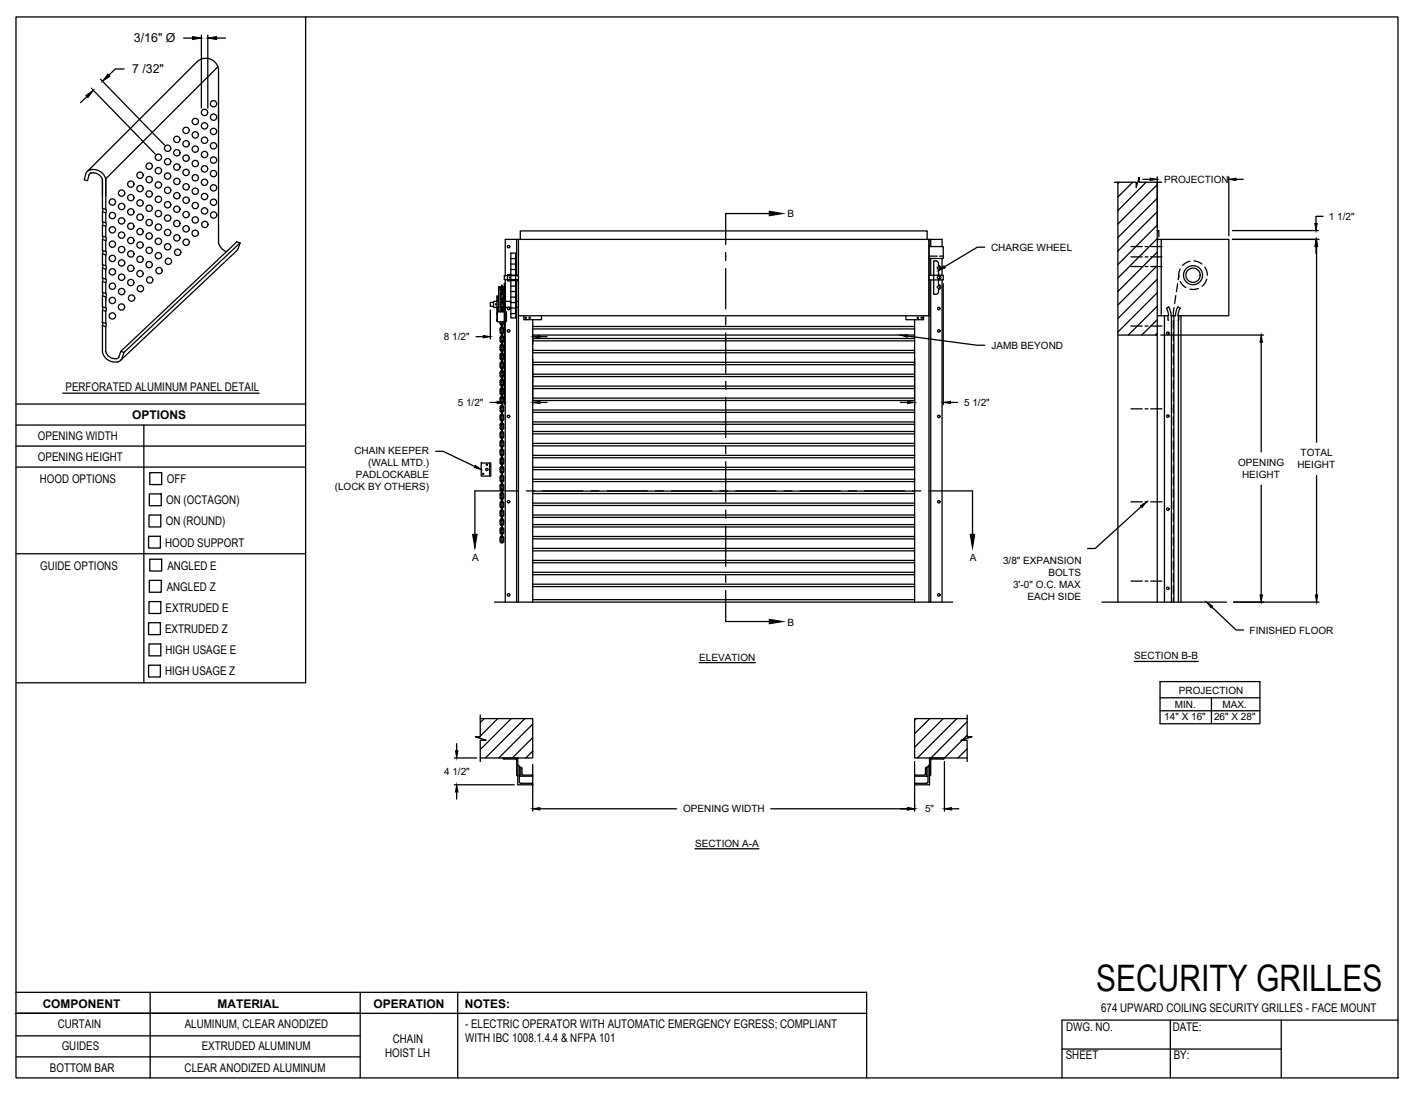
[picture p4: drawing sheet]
<svg xmlns="http://www.w3.org/2000/svg" width="279mm" height="216mm" viewBox="0 0 279 216" stroke-linecap="round" stroke-linejoin="round" font-family="sans-serif">
<!-- layer: CHAIN HOIST LH -->
<g fill="none" stroke="#000" stroke-width=".25">
<path d="M219.9 36h4.3v1l.6-2v1h4.4M220.6 36v82.8M220.8 36l-.2 .2M223.5 36l-2.9 2.9M226.1 36l-5.5 5.6M228.3 39.1l-7.7 7.8M228.3 36v82.8M228.3 36.4l-7.7 7.8M97.4 59.7h-.6v.8h.6M98.1 59.5h-.7v1.2h.7M98.4 59.6l-.3-.2v-1v5v-2.7M98.7 57.1l.2 .3"/>
<path d="M98.7 58.8l.2 .4M98.7 58.4h.2v.6M98.7 57h.2M98.8 57.1l.1 .2M98.9 56.9v.2M98.9 56.5l-.2 .3M98.9 59.5l-.2 .3M98.9 57.8l-.2 .3M98.9 56.7l-.1 .1M98.9 59.7v.4h-.2h.2v.6M98.9 58v.4h-.2M99 58h.1"/>
<path d="M99 59.3h.1h-.1M99 57.6h.1l-.1-.5v.9M99 57.6h.1v.4M99 56.3h.1l-.1 .6zM99 58.8l.1 .1-.1 .9zM99.1 56.7l.1 .1M99.1 59.7l.1 .1M99.1 58l.1 .1M99.1 56.5l.3 .3M99.1 59.5l.3 .3M99.1 57.8l.3 .3M99.2 57.1l-.1 .2"/>
<path d="M99.2 58.8l-.1 .2M99.2 56.9v.2M99.2 58.1v.7M99.2 59.8v.7M99.4 57.1l-.3 .3M99.4 58.8l-.3 .4M99.7 55.2v63.6M99.7 59.5h1.1M100.7 54.8h.1M100.8 54.2h-.7v1.2h.7M100.8 50h.9v12.7h-.9zM100.8 55.4h.9"/>
<path d="M100.8 54.3h.9M100.8 59.7h.9M100.8 58.6h.9M100.8 57.5h.9M100.8 56.5h.9M100.8 53.2h.9M100.8 52.1h.9M100.8 51h.9M101.7 54.2h.6M101.7 55.4h.6M101.7 59.5h.6M101.9 47.2v7.2"/>
<path d="M101.9 55.2v63.6M102.3 47.2v71.6M102.3 54.4h-2.8v.8h2.8M102.7 47.2v-1.6h80.2v1.6M183.3 54.3h2.8v.9h-2.8M183.3 48.7h2.8v2.3h-2.8M183.3 47.2v71.6M183.3 50.5h1.6M183.6 47.2v1.5M183.6 51v3.3M183.6 55.2v63.6M185.2 52.4a.48 .48 0 0 1 .5 .5 .48 .48 0 0 1-.5 .5v.9a.48 .48 0 0 1 .5 .5 .48 .48 0 0 1-.5 .4v1a.48 .48 0 0 1 .5 .4 .48 .48 0 0 1-.5 .5l-.1 .7-.2 .2-.7 .1v-6.6h.5l.4 .2 .1 .7"/>
<path d="M185.4 50.5h.7M185.9 48.7v-1.5h-86.2v7.2M185.9 51v3.3M185.9 55.2v63.6M223.2 48.7h2.2M223.2 50.7h2.2M223.2 52.6h2.2M226 48.7h.5M226 50.7h.5M226 52.6h.5M227.1 48.7h2.2M227.1 50.7h2.2"/>
<path d="M227.1 52.6h2.2M228.3 41.8l-7.7 7.8M228.3 44.4l-7.7 7.8M228.3 47.2h14.2v15.1h-10l.1-.8 .3-.7M228.3 45.5h.4v1.3M228.3 47.1l-7.7 7.8M228.3 49.8l-7.7 7.7M228.3 52.4l-7.7 7.8M228.3 55.1l-7.7 7.8M228.3 57.8l-7.7 7.7M229.1 47.2v15.1M232 58.3l-.2 1.6"/>
<path d="M232.4 56l-.3 1.6M232.6 54.3l-.1 .9M232.9 53.1l-.3 1v.6M232.9 55.5l.5 .8 .6 .4M234.8 51.6l-.7 .2-.8 .6M235.6 51.5l.9 .2 .7 .4M236.5 56.9l-1 .2h-.7M237.7 52.7l.4 .7 .1 .9M238.1 55.1l-.2 .6-.7 .8M97.9 60.1h.1M98.1 63v.3M98.1 61.8v.2"/>
<path d="M98.1 63.4l.2 .1M98.1 61.5h1.8v1.9M98.3 63.5h1.5M98.4 60.6l-.3 .1M98.4 61.5v-4.9h.3v4.9M98.7 79.3l.2 .3M98.7 77.6l.2 .3M98.7 75.9l.2 .3M98.7 74.2l.2 .3M98.7 70.7l.2 .3M98.7 72.4l.2 .4M98.7 65.5l.2 .4"/>
<path d="M98.7 63.8l.2 .4M98.7 67.3l.2 .3M98.7 69l.2 .3M98.7 60.5l.2 .4M98.7 76.9v.7M98.7 78.9h.2v.6M98.7 75.2v.7M98.7 70v.7M98.7 68.3v.7M98.7 65.2h.2v.5M98.7 63.5v.3M98.7 64.9v.7"/>
<path d="M98.7 66.6v.7M98.7 71.7v.7M98.7 73.5v.7M98.7 78.6v.7M98.8 74.2l.1 .1M98.8 70.7l.1 .2M98.9 78.6v.3h-.2M98.9 63.5v.5M98.9 68.3v.3h-.2h.2v.6M98.9 76.5l-.2 .4M98.9 78.3l-.2 .3M98.9 80l-.2 .3"/>
<path d="M98.9 74.8l-.2 .4M98.9 73.1l-.2 .4M98.9 71.4l-.2 .3M98.9 69.7l-.2 .3M98.9 64.5l-.2 .3M98.9 66.2l-.2 .4M98.9 68l-.2 .3M98.9 61.2l-.2 .3M98.9 76.7v.5h-.2h.2v.5M98.9 78.4l-.1 .2M98.9 73.3v.4h-.2h.2v.5M98.9 75v.5h-.2h.2v.5"/>
<path d="M98.9 71.6v.4h-.2h.2v.6M98.9 69.8v.5h-.2h.2v.4M98.9 64.7v.4h-.2M98.9 66.4v.4h-.2l.2 .1v.5M98.9 68.1l-.1 .2M98.9 61.4v.1M99 79.4h.1M99 73.4h.1M99 69.1h.1M99 65.6h.1M99 61.5v-1l.1 1M99 79.4v.9l.1-.5h-.1h.1v-.4"/>
<path d="M99 72.9h.1l-.1-.5v1M99 72.9h.1v.5M99 71.2h.1h-.1M99 69.1v.9l.1-.5h-.1M99 65.6v1l.1-.5h-.1l.1-.1v-.4M99 75.9l.1 .1v.3l-.1 .1h.1l-.1 .5zM99 77.6l.1 .1-.1 .9zM99 74.2h.1l-.1 1zM99 70.7l.1 .1-.1 .9zM99 63.9h.1l-.1 1zM99 67.3l.1 .1v.4h-.1h.1l-.1 .5zM99.1 76.7l.1 .2"/>
<path d="M99.1 78.4l.1 .2M99.1 73.3l.1 .2M99.1 75l.1 .2M99.1 71.6l.1 .1M99.1 69.8l.1 .2M99.1 64.7l.1 .1M99.1 68.1l.1 .2M99.1 66.4l.1 .2M99.1 61.4l.1 .1M99.1 76.5l.3 .4-.1 .8-.2 .2M99.1 78.3l.3 .3M99.1 80l.2 .2 .1 .8-.3 .4"/>
<path d="M99.1 73.1l.2 .2 .1 .9M99.1 74.8l.3 .4-.1 .8-.2 .2M99.1 71.4l.2 .2 .1 .8-.3 .4M99.1 69.7l.2 .2 .1 .8M99.1 64.5l.3 .4-.1 .8-.2 .2M99.1 68l.3 .3M99.1 66.2l.2 .2 .1 .9-.3 .3M99.1 61.2l.3 .3v-4.9h.3v4.9M99.1 69.1v.4h-.1M99.2 77.6l-.1 .1M99.2 79.3l-.1 .2M99.2 74.2l-.1 .1"/>
<path d="M99.2 75.9l-.1 .1M99.2 72.4l-.1 .2M99.2 70.7l-.1 .2M99.2 63.8l-.1 .2M99.2 65.5l-.1 .2M99.2 69l-.1 .2M99.2 67.3l-.1 .1M99.2 60.5l-.1 .2M99.2 63.5v.3M99.2 64.9v.7M99.2 66.6v.7M99.2 68.3v.7"/>
<path d="M99.2 70v.7M99.2 71.7v.7M99.2 73.5v.7M99.2 75.2v.7M99.2 76.9v.7M99.2 78.6v.7M99.4 74.2l-.3 .3M99.4 70.7l-.3 .3M99.4 60.5l-.3 .4M99.4 78.6l-.1 .9-.2 .1M99.4 63.5l-.1 .5-.2 .2M99.4 68.3l-.1 .8-.2 .2"/>
<path d="M99.7 60.7h1.1M99.9 63.4l-.1 .1M100.8 61.9h.9M100.8 60.8h.9M101.7 60.7h.6M102.3 62.3h81M103.4 62.3v.8h3.4v-.8M105.1 63.1v55.7M105.1 66.1h75.4M105.1 76.2h75.4M105.1 76.7h75.4M105.1 73.9h75.4"/>
<path d="M105.1 74.3h75.4M105.1 71.5h75.4M105.1 72h75.4M105.1 69.2h75.4M105.1 69.6h75.4M105.1 66.8h75.4M105.1 67.3h75.4M105.1 78.6h75.4M105.1 79h75.4M105.1 64.4h75.4M105.1 64.9h75.4M178.8 62.3v.8h3.4v-.8"/>
<path d="M180.5 63.1v55.7M220.6 66.1h7.7M223.2 64.3h2.2M226 64.3h.5M227.1 64.3h2.2M228.3 60.4l-5.7 5.7M228.3 63.1l-3 3M228.3 65.7l-.3 .4M229.8 62.3v56.5M230.5 62.3v.9h.1M231.1 62.3v56.5M231.5 63.2v1.6"/>
<path d="M231.5 65.6v1.6M231.5 68v1.6M231.5 70.4v1.5M231.5 72.7v1.6M231.5 75.1v1.6M231.5 77.5v1.6M231.5 79.9v1.6M231.6 62.3v56.5M231.6 60.7l-.1 1.7M232.5 62.3v56.5M232.6 62.3v.9h-.1M232.9 60.8l-.5-.2-.4 1-.1 .7h-.8l-.1-.7-.4-1-.4 .2 .3 .7 .1 .8h-2.3"/>
<path d="M233 62.3v56.5M95 91.4h1.8v2.6h-1.8zM96.6 91.4v2.6M98.7 84.5l.2 .3M98.7 86.2l.2 .3M98.7 87.9l.2 .4M98.7 93.1l.2 .3M98.7 89.6l.2 .4M98.7 91.3l.2 .4M98.7 81l.2 .4M98.7 82.8l.2 .3M98.7 96.5l.2 .3"/>
<path d="M98.7 98.2l.2 .4M98.7 94.8l.2 .3M98.7 99.9l.2 .4M98.7 83.8v.7M98.7 87.5h.2v.6M98.7 92.7h.2v.4M98.7 89.2h.2v.6M98.7 90.7v.7M98.7 97.5v.7M98.7 80.3v.7M98.7 82.1v.7M98.7 85.5v.7"/>
<path d="M98.7 87.2v.7M98.7 88.9v.7M98.7 92.4v.7M98.7 94.1v.7M98.7 95.8v.7M98.7 99.3v.6M98.8 84.5l.1 .1M98.8 93.1l.1 .1M98.8 96.5l.1 .2M98.9 92.4v.2h-.2M98.9 82.1v.2h-.2h.2v.6M98.9 83.4l-.2 .4"/>
<path d="M98.9 85.1l-.2 .4M98.9 86.9l-.2 .3M98.9 93.8l-.2 .3M98.9 92l-.2 .4M98.9 90.3l-.2 .3M98.9 88.6l-.2 .3M98.9 81.7l-.2 .4M98.9 95.5l-.2 .3M98.9 97.2l-.2 .3M98.9 98.9l-.2 .3M98.9 83.6v.5h-.2h.2v.4M98.9 85.3v.5h-.2h.2v.5"/>
<path d="M98.9 87.1v.4h-.2M98.9 93.9v.5h-.2h.2v.6M98.9 92.2l-.1 .2M98.9 90.5v.4h-.2h.2v.6M98.9 88.8v.4h-.2M98.9 80.2v.4h-.2h.2v.6M98.9 81.9l-.1 .2M98.9 95.7v.4h-.2h.2v.4M98.9 97.4v.4h-.2h.2v.6M98.9 99.1v.4h-.2h.2v.6M99 87.1h.1M99 91.4h.1"/>
<path d="M99 83.7h.1M99 97.4h.1M99 86.7h.1l-.1-.5v.9M99 91.4v1l.1-.6h-.1h.1v-.4M99 83.2h.1l-.1-.4v.9M99 81.5h.1l-.1-.5v1l.1-.5h-.1M99 95.3h.1l-.1 .5zM99 98.7h.1h-.1M99 97h.1v.5M99 97h.1l-.1-.5v1M99 83.2h.1v.5M99 86.7h.1v.4"/>
<path d="M99 84.5l.1 .1v.4h-.1h.1l-.1 .5zM99 87.9l.1 .1-.1 .9zM99 93.1h.1l-.1 1zM99 89.7h.1v.4h-.1h.1l-.1 .5zM99 98.3h.1l-.1 .9zM99 94.8l.1 .1v.4h-.1zM99 100h.1v.4l-.1 .1h.1l-.1 .5zM99.1 83.6l.1 .2M99.1 87.1l.1 .1M99.1 85.3l.1 .2M99.1 92.2l.1 .2M99.1 93.9l.1 .2"/>
<path d="M99.1 90.5l.1 .1M99.1 88.8l.1 .1M99.1 81.9l.1 .2M99.1 80.2l.1 .1M99.1 95.7l.1 .1M99.1 99.1l.1 .1M99.1 97.4l.1 .1M99.1 93.8l.3 .3-.1 .8-.2 .2M99.1 83.4l.2 .2 .1 .9M99.1 86.9l.2 .2 .1 .8-.3 .4M99.1 85.1l.2 .2 .1 .9-.3 .3M99.1 92l.3 .4"/>
<path d="M99.1 90.3l.2 .2 .1 .9-.3 .3M99.1 88.6l.2 .2 .1 .8-.3 .4M99.1 81.7l.3 .4M99.1 95.5l.2 .2 .1 .8M99.1 98.9l.2 .2 .1 .8-.3 .4M99.1 97.2l.2 .2 .1 .8-.3 .4M99.2 94.8l-.1 .2M99.2 84.5l-.1 .1M99.2 87.9l-.1 .2M99.2 86.2l-.1 .1M99.2 93.1l-.1 .1M99.2 91.3l-.1 .2"/>
<path d="M99.2 89.6l-.1 .2M99.2 82.8l-.1 .1M99.2 81l-.1 .2M99.2 96.5l-.1 .2M99.2 98.2l-.1 .2M99.2 99.9l-.1 .2M99.2 80.3v.7M99.2 82.1v.7M99.2 83.8v.7M99.2 85.5v.7M99.2 87.2v.7M99.2 88.9v.7"/>
<path d="M99.2 90.7v.7M99.2 92.4v.7M99.2 94.1v.7M99.2 95.8v.7M99.2 97.5v.7M99.2 99.3v.6M99.4 84.5l-.3 .3M99.4 93.1l-.3 .3M99.4 96.5l-.3 .3M99.4 82.1l-.1 .8-.2 .2M99.4 92.4v.7M105.1 83.3h75.4"/>
<path d="M105.1 83.7h75.4M105.1 80.9h75.4M105.1 81.4h75.4M105.1 89.9h75.4M105.1 90.3h75.4M105.1 87.5h75.4M105.1 88h75.4M105.1 85.2h75.4M105.1 85.6h75.4M105.1 94.6h75.4M105.1 95h75.4M105.1 92.2h75.4"/>
<path d="M105.1 92.7h75.4M105.1 99.3h75.4M105.1 99.8h75.4M105.1 96.9h75.4M105.1 97.4h75.4M223.2 80.7h2.2M223.2 99h2.2M226 80.7h.5M226 99h.5M227.1 80.7h2.2M227.1 99h2.2M231.5 82.3v1.6"/>
<path d="M231.5 84.6v1.6M231.5 87v1.6M231.5 89.4v1.6M231.5 91.8v1.6M231.5 94.2v1.6M231.5 96.6v1.5M231.5 98.9v1.6M97.6 118.8h90.4M98.7 101.7l.2 .3M98.7 106.8a.35 .35 0 0 0 .3 .4 .35 .35 0 0 0 .4-.4M98.7 105.1l.2 .3M98.7 103.4l.2 .3"/>
<path d="M98.7 101.3h.2v.5M98.7 103h.2v.5M98.7 104.4v.7M98.7 101v.7M98.7 102.7v.7M98.7 106.1v.7M98.8 106.8l.2 .2 .2-.2M98.9 104.4v.3h-.2h.2v.6M98.9 105.8l-.2 .3M98.9 104.1l-.2 .3M98.9 102.4l-.2 .3M98.9 100.6l-.2 .4"/>
<path d="M98.9 106v.4h-.2h.2v.4M98.9 104.2l-.1 .2M98.9 102.5v.5h-.2M98.9 100.8v.4h-.2M99 101.7h.1M99 105.2h.1M99 105.2v.9l.1-.5h-.1h.1v-.4M99 101.7v.5h.1h-.1v.5l.1-1M99 103.4l.1 .1v.4h-.1h.1l-.1 .5zM99.1 104.2l.1 .2M99.1 106l.1 .1M99.1 102.5l.1 .2"/>
<path d="M99.1 100.8l.1 .2M99.1 104.1l.3 .3M99.1 105.8l.2 .2 .1 .8M99.1 102.4l.2 .1 .1 .9-.3 .3M99.1 100.6l.2 .2 .1 .9-.3 .3M99.2 105.1l-.1 .2M99.2 103.4l-.1 .1M99.2 101.7l-.1 .1M99.2 101v.7M99.2 102.7v.7M99.2 104.4v.7M99.2 106.1v.7"/>
<path d="M99.4 104.4l-.1 .9-.2 .1M105.1 118.3h75.4M105.1 101.6h75.4M105.1 102.1h75.4M105.1 108.2h75.4M105.1 108.7h75.4M105.1 105.9h75.4M105.1 106.3h75.4M105.1 103.5h75.4M105.1 104h75.4M105.1 112.9h75.4M105.1 113.4h75.4"/>
<path d="M105.1 110.6h75.4M105.1 111.1h75.4M105.1 115.3h75.4M105.1 115.8h75.4M217.4 118.8h24.6M223.2 114.7h2.2M226 114.7h.5M227.1 114.7h2.2M231.5 101.3v1.6M231.5 103.7v1.6M231.5 106.1v1.6M231.5 108.5v1.5"/>
<path d="M231.5 110.8v1.6M231.5 113.2v1.6M231.5 115.6v1.6M231.5 118v.8M94.6 145.4l-.2 .2M94.8 141.8h10.3v7.8h-10.3M94.8 141.1v4.3h-1l2.1 .7h-1.1v4.2M95.5 141.8l-.7 .8M98.2 141.8l-3.4 3.5M100.9 141.8l-6.1 6.1M102.2 151l.2 .3M102.2 153.1l-.3-.2v-3l-2.4-.1-.3-.2h3v5.3h2.9"/>
<path d="M102.2 153.1h.1M102.5 151.3v3.1l.3 .2h2l.3 .3M102.5 151.4h.3v1.8M102.8 151.4l.2 .2v1.3l1.9 .1M103.5 141.8l-7.7 7.8M104.9 153l.2 .2h-2.6M105.1 142.9l-6.7 6.7M105.1 145.6l-4 4M105.1 148.2l-1.3 1.4M180.8 141.8l-.3 .3M182.8 151.4l-.2 .2-.1 1.3-1.8 .1-.2 .2h2.6M183.1 151.3v3.1l-.3 .2h-2l-.3 .3"/>
<path d="M183.1 151.4h-.3v1.8M183.4 151l-.3 .3M183.4 153.1h.1M183.5 141.8l-3 3M183.6 152.9l-.2 .2M183.6 150v2.9M186.1 141.8l-5.6 5.7M186.4 149.6h-3v5.3h-2.9M186.4 149.6l-.3 .2h-2.3l-.2 .2M188.8 141.8l-7.8 7.8M189.8 146.1l-3.4 3.5M190.8 141.8h-10.3v7.8h10.3"/>
<path d="M190.8 141.1v4.3h1l-2.1 .7h1.1v4.2M190.8 142.4l-7.1 7.2M190.8 145.1l-.9 .9M190.8 147.8l-1.8 1.8"/>
<circle cx="100.3" cy="48.7" r=".24"/>
<circle cx="100.6" cy="54.8" r=".1"/>
<circle cx="185.2" cy="54.8" r=".24"/>
<circle cx="185.2" cy="52.9" r=".24"/>
<circle cx="185.2" cy="56.7" r=".24"/>
<circle cx="235.4" cy="54.3" r="1.41"/>
<circle cx="235.4" cy="54.3" r="1.88"/>
<circle cx="97.9" cy="60.1" r=".1"/>
<circle cx="100.3" cy="65.3" r=".24"/>
<circle cx="100.3" cy="60.9" r=".24"/>
<circle cx="103.7" cy="62.7" r=".12"/>
<circle cx="104.5" cy="62.7" r=".12"/>
<circle cx="181.1" cy="62.7" r=".12"/>
<circle cx="181.9" cy="62.7" r=".12"/>
<circle cx="185.2" cy="60.9" r=".24"/>
<circle cx="185.2" cy="65.3" r=".24"/>
<circle cx="230.4" cy="65.8" r=".24"/>
<circle cx="95.3" cy="93.5" r=".12"/>
<circle cx="96.1" cy="91.7" r=".12"/>
<circle cx="96.1" cy="92.7" r=".22"/>
<circle cx="100.3" cy="99" r=".24"/>
<circle cx="100.3" cy="82.2" r=".24"/>
<circle cx="185.2" cy="82.2" r=".24"/>
<circle cx="185.2" cy="99" r=".24"/>
<circle cx="230.4" cy="82.1" r=".24"/>
<circle cx="100.3" cy="117.4" r=".24"/>
<circle cx="185.2" cy="117.4" r=".24"/>
<circle cx="230.4" cy="100.5" r=".24"/>
<circle cx="230.4" cy="116.1" r=".24"/>
</g>
<!-- layer: ANNOTATIONS -->
<g fill="none" stroke="#000" stroke-width=".25">
<path d="M17.2 19.1l-1.3 1.2M18 17.4l12.6 13M19.8 15.6l12.7 13M24.5 13.6h-1.7l-1.3 1.2M36.2 7.5h1.8M39.7 6.9v14.4M41 6.9v14.4M42.7 7.5h1.8M225.5 35.4h1.4M228.3 34.9v9.9M242.5 34.9v11.6M243.9 35.4h1.4"/>
<path d="M99.5 55.9v24M186.1 56v23.9M194.3 48.8h-1.5l-6.4 3.8M243.2 47.2h17.1M243.2 45.5h16.9M259.7 48.7v1.4M259.8 48.7v38.6M261.1 42.7h-1.4v1.4M93.9 66.4h1.5M96.7 79.4h1.4M96.8 61.2v5.7M105.1 66v2"/>
<path d="M105.1 70.9v9M106.5 66.4h1.5M106.5 79.4h1.5M177.7 79.4h1.3M179 66.3l13.8 1.8h1.5M180.5 70.9v9M187.5 79.4h1.5M229 66.1h20.3M248.9 67.5v21.7M86 89.1h1.4l6.3 3M225.2 100l-9.1 8.2h-1.5M248.9 95.8v21.6"/>
<path d="M259.8 93.9v23.5M239.1 119.8l4.8 4.5h1.5M243.4 118.8h16.9M138 130.8h11M223.8 130.5h12.6M228.9 134.5h19.7v8.3h-19.7zM228.9 137.7h19.7M239 137.7v5.1M89.6 149.6h4.5M89.6 154.9h11.9M90.1 146.8v1.4M90.1 156.3v1.4"/>
<path d="M105.1 150.9v9.2M106.5 159.6h27M152.1 159.6h26.9M180.5 150.3v9.8M186.4 150.3v9.8M187.8 159.6h1.4M228.9 140.3h19.7M137.1 167.5h12.7"/>
</g>
<g fill="#000" stroke="#000" stroke-width=".2">
<path d="M17 18.8l1.4-1-1 1.4zM21.3 14.6l.4 .4-1.5 1zM38 7.2l1.7 .3-1.7 .3zM41 7.5l1.7-.3v.6zM226.9 35.2l1.4 .2-1.4 .2zM242.5 35.4l1.4-.2v.4zM185.2 53.4l1.1-.9 .2 .4zM259.7 47.2l.2 1.5h-.5zM259.4 44.1h.5l-.2 1.4zM259.8 47.2l.2 1.5h-.5zM95.4 66.2l1.4 .2-1.4 .3zM98.1 79.2l1.4 .2-1.4 .3z"/>
<path d="M105.1 66.4l1.4-.2v.5zM105.1 79.4l1.4-.2v.5zM177.7 66.1h1.4l-.1 .4zM179 79.2l1.5 .2-1.5 .3zM186.1 79.4l1.4-.2v.5zM248.9 66.1l.2 1.4h-.5zM93.8 91.8l1.2 .9-1.4-.4zM225 99.8l1.2-.8-.9 1.2zM238.1 118.8l1.2 .8-.3 .4zM248.6 117.4h.5l-.2 1.4zM259.5 117.4h.5l-.2 1.4zM89.9 148.2h.5l-.3 1.4z"/>
<path d="M90.1 154.9l.3 1.4h-.5zM105.1 159.6l1.4-.2v.5zM179 159.4l1.5 .2-1.5 .3zM186.4 159.6l1.4-.2v.5z"/>
</g>
<!-- layer: CHAIN HOIST LH -->
<path d="M105.1 68.9h.1" fill="none" stroke="#000" stroke-width=".2"/>
<!-- layer: SECTION CUTS -->
<g fill="none" stroke="#000" stroke-width=".25">
<path d="M143.2 49.8v1.6M143.2 53v8M151.8 42.1h-8.6v6.2M143.2 62.5v1.6M143.2 65.7v8M143.2 75.2v1.6M143.2 78.4v8M102.3 96.9h-8.6v8.6M103.9 96.9h1.6M107.1 96.9h7.9M116.6 96.9h1.6M119.8 96.9h7.9"/>
<path d="M129.3 96.9h1.6M132.5 96.9h7.9M142 96.9h1.6M143.2 87.9v1.6M143.2 91.1v8M145.2 96.9h7.9M154.7 96.9h1.6M157.9 96.9h7.9M167.4 96.9h1.6M170.6 96.9h7.9M180.1 96.9h1.6M183.3 96.9h8.6v8.6"/>
<path d="M143.2 100.6v1.6M143.2 103.8v8M143.2 113.3v1.6M143.2 116.5v6.2h8.6"/>
</g>
<path d="M151.8 41.7l2.7 .4-2.7 .5zM93.2 105.5h.9l-.4 2.7zM191.4 105.5h.9l-.4 2.7zM151.8 122.2l2.7 .5-2.7 .4z" fill="#000" stroke="#000" stroke-width=".2"/>
<!-- layer: DETAILS -->
<g fill="none" stroke="#000" stroke-width=".25">
<path d="M38.9 12.2a2.53 2.53 0 0 1 4.2 1.3v10.5M38.9 12.2l-21.6 21.6M43 13.2l-22.1 22.1M16.9 34.4l-.3 1.1 .7 .2 .2-1.1M17.7 33.5a2.59 2.59 0 0 1 3.2 1.8M17.9 34.2a1.94 1.94 0 0 1 2.3 1.2v5.7l.7 .2v-6M18 33.4a1.26 1.26 0 0 0-1.1 1M18.1 34.1l-.6 .5M43.1 21.8v26.1a2.59 2.59 0 0 0 1.5 1.8M20.2 57.7v.7M20.2 49.4v.7M20.2 52.2v.7"/>
<path d="M20.2 54.9v.7M20.2 43.8v.6M20.2 41.1v.7M20.2 46.6v.7M20.2 47.3l.7 .2v2.1l-.7-.2zM20.2 50.1l.7 .2v2.1l-.7-.2zM20.9 42l-.7-.2v2l.7 .2M20.9 44.7l-.7-.2v2.1l.7 .2M20.9 53.1l-.7-.2v2l.7 .2M20.9 55.8l-.7-.2v2.1l.7 .2M20.9 58.6l-.7-.2v2.1l.7 .2M20.9 42v2"/>
<path d="M20.9 44.7v2.1M20.9 53.1v2M20.9 55.8v2.1M20.9 58.6v2.1M20.9 41.3v.7M20.9 43.9v.7M20.9 46.8v.7M20.9 49.6v.7M20.9 52.4v.7M20.9 55.1v.7M20.9 57.9v.7M47.4 47.9a2.44 2.44 0 0 1-.8 1.7l-22.7 21.4"/>
<path d="M47.4 47.9l-22.9 21.7M47.4 47.9l-.7-.2-22.9 21.6M20.2 63.6v.7M20.2 60.5v.7M20.2 69.5a2.49 2.49 0 0 0 3.6 1.7l.3-.6 .4-1-.7-.3-.3 1.1M20.2 61.2l.7 .2v2.4l-.7-.2zM20.9 69.4a1.76 1.76 0 0 0 2.5 1.2l.1-.2M20.9 63.8v.6M20.9 64.5l-.7-.2v5.2M20.9 64.5v4.9M20.9 60.7v.7"/>
<circle cx="22.2" cy="39.9" r=".62"/>
<circle cx="24" cy="38.1" r=".62"/>
<circle cx="25.8" cy="36.3" r=".62"/>
<circle cx="25.8" cy="39" r=".62"/>
<circle cx="27.6" cy="34.6" r=".62"/>
<circle cx="27.6" cy="37.2" r=".62"/>
<circle cx="29.4" cy="32.8" r=".62"/>
<circle cx="29.4" cy="38.3" r=".62"/>
<circle cx="29.4" cy="35.4" r=".62"/>
<circle cx="31.3" cy="36.5" r=".62"/>
<circle cx="31.3" cy="31" r=".62"/>
<circle cx="31.3" cy="33.7" r=".62"/>
<circle cx="31.3" cy="39.3" r=".62"/>
<circle cx="33.1" cy="31.9" r=".62"/>
<circle cx="33.1" cy="34.7" r=".62"/>
<circle cx="33.1" cy="29.3" r=".62"/>
<circle cx="33.1" cy="37.6" r=".62"/>
<circle cx="34.9" cy="33" r=".62"/>
<circle cx="34.9" cy="38.6" r=".62"/>
<circle cx="34.9" cy="27.5" r=".62"/>
<circle cx="34.9" cy="35.8" r=".62"/>
<circle cx="34.9" cy="30.2" r=".62"/>
<circle cx="36.7" cy="25.7" r=".62"/>
<circle cx="36.7" cy="34" r=".62"/>
<circle cx="36.7" cy="36.9" r=".62"/>
<circle cx="36.7" cy="31.2" r=".62"/>
<circle cx="36.7" cy="39.5" r=".62"/>
<circle cx="36.7" cy="28.4" r=".62"/>
<circle cx="38.5" cy="24" r=".62"/>
<circle cx="38.5" cy="26.6" r=".62"/>
<circle cx="38.5" cy="29.4" r=".62"/>
<circle cx="38.5" cy="35.1" r=".62"/>
<circle cx="38.5" cy="32.3" r=".62"/>
<circle cx="38.5" cy="37.7" r=".62"/>
<circle cx="40.4" cy="24.8" r=".62"/>
<circle cx="40.4" cy="33.3" r=".62"/>
<circle cx="40.4" cy="30.5" r=".62"/>
<circle cx="40.4" cy="27.7" r=".62"/>
<circle cx="40.4" cy="22.2" r=".62"/>
<circle cx="40.4" cy="38.8" r=".62"/>
<circle cx="40.4" cy="36" r=".62"/>
<circle cx="42.1" cy="31.6" r=".62"/>
<circle cx="42.1" cy="34.3" r=".62"/>
<circle cx="42.1" cy="37.1" r=".62"/>
<circle cx="42.1" cy="20.5" r=".62"/>
<circle cx="42.1" cy="28.8" r=".62"/>
<circle cx="42.1" cy="39.9" r=".62"/>
<circle cx="42.1" cy="23.1" r=".62"/>
<circle cx="42.1" cy="25.9" r=".62"/>
<circle cx="22.2" cy="56.5" r=".62"/>
<circle cx="22.2" cy="51" r=".62"/>
<circle cx="22.2" cy="45.3" r=".62"/>
<circle cx="22.2" cy="48.2" r=".62"/>
<circle cx="22.2" cy="59.3" r=".62"/>
<circle cx="22.2" cy="42.5" r=".62"/>
<circle cx="22.2" cy="53.6" r=".62"/>
<circle cx="24" cy="57.5" r=".62"/>
<circle cx="24" cy="40.8" r=".62"/>
<circle cx="24" cy="43.6" r=".62"/>
<circle cx="24" cy="49.2" r=".62"/>
<circle cx="24" cy="51.9" r=".62"/>
<circle cx="24" cy="46.4" r=".62"/>
<circle cx="24" cy="54.7" r=".62"/>
<circle cx="25.8" cy="47.5" r=".62"/>
<circle cx="25.8" cy="55.8" r=".62"/>
<circle cx="25.8" cy="44.7" r=".62"/>
<circle cx="25.8" cy="50.1" r=".62"/>
<circle cx="25.8" cy="52.9" r=".62"/>
<circle cx="25.8" cy="41.8" r=".62"/>
<circle cx="26" cy="58.8" r=".62"/>
<circle cx="27.6" cy="54" r=".62"/>
<circle cx="27.6" cy="48.4" r=".62"/>
<circle cx="27.6" cy="45.7" r=".62"/>
<circle cx="27.6" cy="51.2" r=".62"/>
<circle cx="27.6" cy="40.1" r=".62"/>
<circle cx="27.6" cy="42.9" r=".62"/>
<circle cx="27.7" cy="57" r=".62"/>
<circle cx="29.4" cy="52.2" r=".62"/>
<circle cx="29.4" cy="41.1" r=".62"/>
<circle cx="29.4" cy="43.9" r=".62"/>
<circle cx="29.4" cy="46.6" r=".62"/>
<circle cx="29.4" cy="49.4" r=".62"/>
<circle cx="29.5" cy="55.3" r=".62"/>
<circle cx="31.3" cy="50.5" r=".62"/>
<circle cx="31.3" cy="47.6" r=".62"/>
<circle cx="31.3" cy="44.8" r=".62"/>
<circle cx="31.3" cy="42.2" r=".62"/>
<circle cx="31.4" cy="53.4" r=".62"/>
<circle cx="33.1" cy="43" r=".62"/>
<circle cx="33.1" cy="45.9" r=".62"/>
<circle cx="33.1" cy="48.7" r=".62"/>
<circle cx="33.1" cy="40.4" r=".62"/>
<circle cx="33.2" cy="51.6" r=".62"/>
<circle cx="34.9" cy="46.9" r=".62"/>
<circle cx="34.9" cy="44.1" r=".62"/>
<circle cx="34.9" cy="41.3" r=".62"/>
<circle cx="35.1" cy="49.8" r=".62"/>
<circle cx="36.7" cy="45.2" r=".62"/>
<circle cx="36.7" cy="42.3" r=".62"/>
<circle cx="36.7" cy="47.8" r=".62"/>
<circle cx="38.5" cy="46" r=".62"/>
<circle cx="38.5" cy="40.6" r=".62"/>
<circle cx="38.5" cy="43.4" r=".62"/>
<circle cx="40.4" cy="41.6" r=".62"/>
<circle cx="40.4" cy="44.3" r=".62"/>
<circle cx="42.2" cy="42.4" r=".62"/>
<circle cx="22.2" cy="62.3" r=".62"/>
<circle cx="24" cy="60.6" r=".62"/>
</g>
<!-- layer: TITLE BLOCK -->
<g fill="none" stroke="#000" stroke-width=".25">
<path d="M3.2 3.3h272.6v209.4h-272.6zM60.3 3.3v131.4h-57.1M3.2 79.7h57.1M12.4 77.6h38.7M3.2 88h57.1M3.2 92.2h57.1M3.2 83.9h57.1M28.4 83.9v50.8M29.5 97.5h2.3v2.3h-2.3zM29.5 93.3h2.4v2.3h-2.4zM3.2 109.3h57.1M29.3 105.8h2.3v2.4h-2.3z"/>
<path d="M29.4 118.7h2.3v2.4h-2.3zM29.4 101.6h2.3v2.4h-2.3zM29.5 114.5h2.3v2.4h-2.3zM29.5 110.4h2.4v2.3h-2.4zM29.3 122.9h2.3v2.3h-2.3zM29.3 131.3h2.3v2.3h-2.3zM29.4 127.1h2.3v2.3h-2.3zM3.2 195.8h167.8v16.9M29.6 195.8v16.9M71.1 200h-67.9h167.8M71.1 195.8v16.9M90.3 195.8v16.9"/>
<path d="M3.2 208.6h67.9M3.2 204.4h67.9M209.6 207h43.2M230.9 201.3v11.4M252.8 201.3v11.4M275.8 201.3h-66.2v11.4"/>
</g>
<text font-size="7.2" x="216.3" y="195.5">SECURITY GRILLES</text>
<g font-size="2.4">
<text x="26.4" y="8.4">3/16&quot; Ø</text>
<text x="26.1" y="14.5">7 /32&quot;</text>
<text x="12.9" y="77.1">PERFORATED ALUMINUM PANEL DETAIL</text>
<text x="26.1" y="82.6">OPTIONS</text>
<text x="7.5" y="86.8">OPENING WIDTH</text>
<text x="7.5" y="91">OPENING HEIGHT</text>
<text x="7.9" y="95.3">HOOD OPTIONS</text>
<text x="32.9" y="95.4">OFF</text>
<text x="32.8" y="99.5">ON (OCTAGON)</text>
<text x="32.6" y="107.9">HOOD SUPPORT</text>
<text x="32.7" y="103.7">ON (ROUND)</text>
<text x="7.9" y="112.4">GUIDE OPTIONS</text>
<text x="33" y="112.4">ANGLED E</text>
<text x="32.9" y="116.6">ANGLED Z</text>
<text x="32.6" y="124.9">EXTRUDED Z</text>
<text x="32.7" y="120.7">EXTRUDED E</text>
<text x="32.7" y="129.1">HIGH USAGE E</text>
<text x="32.6" y="133.3">HIGH USAGE Z</text>
<text x="8.4" y="198.9">COMPONENT</text>
<text x="11.4" y="202.8">CURTAIN</text>
<text x="36.5" y="202.9">ALUMINUM, CLEAR ANODIZED</text>
<text x="42.9" y="198.8">MATERIAL</text>
<text x="73.7" y="198.9">OPERATION</text>
<text x="91.7" y="198.9">NOTES:</text>
<text x="91.8" y="202.8">- ELECTRIC OPERATOR WITH AUTOMATIC EMERGENCY EGRESS; COMPLIANT</text>
<text x="210.4" y="203.6">DWG. NO.</text>
<text x="217.3" y="199.8">674 UPWARD COILING SECURITY GRILLES - FACE MOUNT</text>
<text x="231.4" y="203.4">DATE:</text>
<text x="12.2" y="207.3">GUIDES</text>
<text x="39.8" y="207.2">EXTRUDED ALUMINUM</text>
<text x="76" y="208.6">HOIST LH</text>
<text x="77.5" y="205.8">CHAIN</text>
<text x="91.8" y="205.7">WITH IBC 1008.1.4.4 &amp; NFPA 101</text>
<text x="210.3" y="209.1">SHEET</text>
<text x="231.6" y="209">BY:</text>
<text x="9.8" y="211.5">BOTTOM BAR</text>
<text x="36.4" y="211.6">CLEAR ANODIZED ALUMINUM</text>
</g>
<g font-size="2">
<text x="229.7" y="36.1">PROJECTION</text>
<text x="155.4" y="42.9">B</text>
<text x="262.2" y="43.4">1 1/2&quot;</text>
<text x="195.6" y="49.5">CHARGE WHEEL</text>
<text x="87.6" y="67.1">8 1/2&quot;</text>
<text x="195.6" y="68.9">JAMB BEYOND</text>
<text x="90.3" y="80.1">5 1/2&quot;</text>
<text x="190.2" y="80.1">5 1/2&quot;</text>
<text x="69.9" y="89.6">CHAIN KEEPER</text>
<text x="70.2" y="94.3">PADLOCKABLE</text>
<text x="72.6" y="92">(WALL MTD.)</text>
<text x="244.3" y="92">OPENING</text>
<text x="245.1" y="94.4">HEIGHT</text>
<text x="256" y="92.5">HEIGHT</text>
<text x="256.6" y="90.1">TOTAL</text>
<text x="66" y="96.7">(LOCK BY OTHERS)</text>
<text x="93.2" y="110.8">A</text>
<text x="191.4" y="110.8">A</text>
<text x="197.9" y="111.3">3/8&quot; EXPANSION</text>
<text x="206.9" y="113.7">BOLTS</text>
<text x="199.9" y="116.1">3'-0&quot; O.C. MAX</text>
<text x="202.7" y="118.5">EACH SIDE</text>
<text x="155.4" y="123.4">B</text>
<text x="246.6" y="125.1">FINISHED FLOOR</text>
<text x="138" y="130.4">ELEVATION</text>
<text x="223.8" y="130.1">SECTION B-B</text>
<text x="232.6" y="136.9">PROJECTION</text>
<text x="229.7" y="142.1">14&quot; X 16&quot;</text>
<text x="231.8" y="139.7">MIN.</text>
<text x="239.5" y="142.1">26&quot; X 28&quot;</text>
<text x="241.2" y="139.7">MAX.</text>
<text x="87.6" y="152.9">4 1/2&quot;</text>
<text x="134.8" y="160.3">OPENING WIDTH</text>
<text x="182.5" y="160.3">5&quot;</text>
<text x="137.1" y="167.1">SECTION A-A</text>
</g>
</svg>
